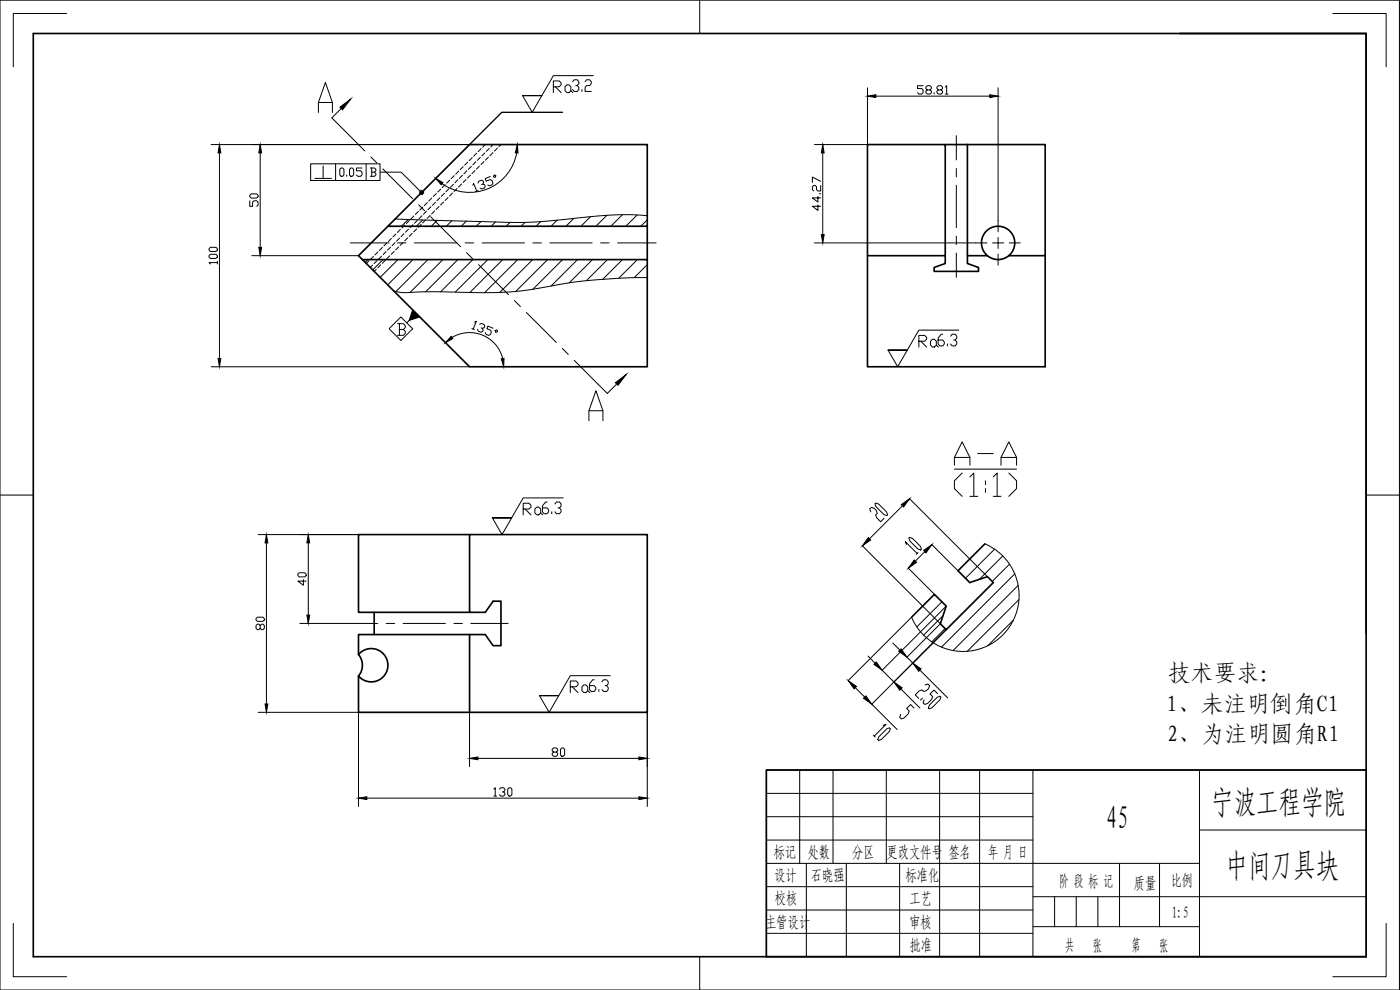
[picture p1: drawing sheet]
<svg xmlns="http://www.w3.org/2000/svg" width="420mm" height="297mm" viewBox="0 0 420 297" stroke-linecap="round" stroke-linejoin="round" font-family="sans-serif">
<g fill="none" stroke="#000" stroke-width=".5">
<path d="M10 10.1h400v276.9h-400zM354 10.1h56v180M260.3 43.4h23.4v33.3h-23.4zM283.7 43.4h6.6M290.3 43.4h23.4v33.3h-10.9M290.3 43.4v33.3h6M108.8 77.9h85.5v32.1h-53.4zM116.4 67.9l-8.8 8.8 1.2 1.2M118.6 65.7l22.3-22.3h53.4v24.5h-77.9zM194.3 67.9v10M260.3 76.7v33.3h53.4v-33.3M283.7 76.7v2.4l-3.4 1.1v1.2h13.4v-1.2l-3.4-1.1v-2.4"/>
<path d="M296.3 76.7a5 5 0 0 1-.4-7.3 5 5 0 0 1 7.3 0 5 5 0 0 1-.4 7.3M296.3 76.7a5 5 0 0 0 6.5 0M140.9 160.4h-33.3v23.3h33.3M295.6 163.2l-8.1 8.1 3.5 3.5 5.3-1.8 1.8 1.8-14.1 14.1-1.8-1.7 1.8-5.3-3.6-3.6-6.8 6.9M107.6 196.4a5 5 0 0 1 0 6.4M107.6 196.4a5 5 0 0 1 7.3-.4 5 5 0 0 1 0 7.2 5 5 0 0 1-7.3-.4M112.3 183.7v6.7M140.9 190.4h4.7l2.4 3.3h2.3v-13.3h-2.3l-2.4 3.3h-4.7v-23.3h53.4v53.3h-53.4M140.9 190.4h-33.3v6M140.9 190.4v23.3M107.6 202.8v10.9h33.3M410 231h-180v56"/>
</g>
<!-- layer: 0 -->
<path d="M114.1 51.7h6.3l5.8 5.8M194.3 64.7l-5.1-.3-5.1 .1-15 1.4a196 196 0 0 1-30.7 .4l-19.8-.6M194.3 83.3a170.6 170.6 0 0 0-36 3.7l-3.7 .5a265.6 265.6 0 0 1-25.9 0l-7.6 .3-2.9-.5" fill="none" stroke="#000" stroke-width=".3"/>
<g fill="none" stroke="#000" stroke-width=".3">
<path d="M129.6 59.4l-.9 .9M130.9 58.1l-.9 .9M132 59.3l-.9 .9M132.3 56.7l-.9 .9M133.4 58l-.9 .9M133.6 55.4l-.9 .9M134.5 59.3l-.9 .9M134.7 56.6l-.9 .9M135 54l-.9 .9M135.8 57.9l-.9 .9M136.1 55.3l-.9 .9M136.3 52.7l-.9 .9"/>
<path d="M137.2 56.6l-.9 .9M137.4 54l-.9 .8M137.7 51.3l-.9 .9M138.5 55.2l-.9 .9M138.8 52.6l-.9 .9M139 50l-.9 .9M139.9 53.9l-.9 .9M140.1 51.3l-.9 .9M140.4 48.6l-.9 .9M141.2 52.5l-.9 .9M141.5 49.9l-.9 .9M141.7 47.3l-.9 .9"/>
<path d="M142.5 51.2l-.9 .9M142.8 48.6l-.9 .9M143.1 46l-.9 .9M143.9 49.8l-.9 .9M144.1 47.2l-.9 .9M144.4 44.6l-.9 .9M145.2 48.5l-.9 .9M145.5 45.9l-.9 .9M145.6 43.4l-.7 .8M146.6 47.1l-.9 .9M146.8 44.5l-.9 .9M147.9 45.8l-.9 .9"/>
<path d="M148 43.4l-.7 .7M149.3 44.4l-.9 .9M150.3 43.4l-.6 .6M110.7 78.3l-.8 .8M111.8 79.6l-.7 .6M112.1 76.9l-.9 .9M113.2 78.2l-.9 .9M113.4 75.6l-.9 .9M114.3 79.5l-.9 .9M114.5 76.9l-.9 .9M114.8 74.2l-.9 .9M115.6 78.1l-.9 .9"/>
<path d="M115.9 75.5l-.9 .9M116.1 72.9l-.9 .9M117 76.8l-.9 .9M117.2 74.2l-.9 .9M117.5 71.6l-.9 .8M118.3 75.4l-.9 .9M118.6 72.8l-.9 .9M118.8 70.2l-.9 .9M119.6 74.1l-.8 .9M119.9 71.5l-.9 .9M120.2 68.9l-.9 .9M121 72.7l-.9 .9"/>
<path d="M121.3 70.1l-.9 .9M121.5 67.5l-.9 .9M122.3 71.4l-.9 .9M122.6 68.8l-.9 .9M122.9 66.2l-.9 .9M123.7 70l-.9 .9M123.9 67.4l-.9 .9M124.2 64.8l-.9 .9M125 68.7l-.9 .9M125.3 66.1l-.9 .9M125.5 63.5l-.9 .9M126.4 67.3l-.9 .9"/>
<path d="M126.6 64.7l-.9 .9M126.9 62.1l-.9 .9M127.7 66l-.9 .9M128 63.4l-.9 .9M128.2 60.8l-.9 .9M129.1 64.7l-.9 .8M129.3 62l-.9 .9M130.4 63.3l-.9 .9M130.7 60.7l-.9 .9M131.8 62l-.9 .9M133.1 60.6l-.9 .9M112.9 80.8l-.6 .6"/>
</g>
<g fill="none" stroke="#000" stroke-width=".3">
<path d="M102.4 38.2l7.1 7.1M111.3 47.1l1.8 1.8M114.9 50.7l9 8.9M287 40.7v7.3M287 50.5v2.6M287 55.6v12.7M105.2 72.9h11.6M119.3 72.9h2.5M124.4 72.9h12.7M125.7 61.4l1.7 1.8M129.2 65l9 9M139.6 72.9h2.6"/>
<path d="M140 75.8l1.8 1.8M143.6 79.4l9 9M144.7 72.9h12.7M159.9 72.9h2.6M165 72.9h12.7M180.3 72.9h2.5M185.3 72.9h11.6M287 70.9v2.5M287 75.9v7.3M292.9 72.9h3.3M299.5 71.2v1.7h-1.6M299.5 66.2v3.4"/>
<path d="M299.5 76.2v3.4M301.2 72.9h-1.7v1.7M302.9 72.9h3.3M154.4 90.2l1.8 1.8M158 93.8l9 9M168.8 104.5l1.8 1.8M172.3 108.1l7.1 7.1M102.2 187.1h11.2M115.9 187.1h2.5M121 187.1h12.7M136.2 187.1h2.6M141.3 187.1h11.2"/>
</g>
<g fill="none" stroke="#000" stroke-width=".3">
<path d="M0 .1h420v296.9h-420zM20 4h-16v16.1M210 .1v10M400 4h16v16.1M168.8 33.7h-18.2l-9.7 9.7M0 148.5h10M410 148.5h10M230 238h80M240 231v28M250 231v28M266 231v28M282 231v56"/>
<path d="M294 231v56M310 231v56M360 231v56M230 245h80M230 252h80M230 259h130M242 259v28M254 259v28M270 259v28M336 259v19M348 259v19M360 249h50"/>
<path d="M4 277v16h16M230 266h80M230 273h80M310 278h50M310 269h100M316.5 269v9M323 269v9M329.5 269v9M416 277v16h-16M210 287v10M230 287v-56h180v56M230 280h80"/>
</g>
<g fill="none" stroke="#000" stroke-width=".3">
<path d="M95.6 33.7v-2.9l2.1-6 2.1 6v2.9M95.6 30.8h4.2M105.2 29.7l-5.6 5.7 2.8 2.8M110.5 77.9l-.9 .8M115 77.9l-3.1 3.1M119.4 77.9l-5.3 5.3M122.5 65.9l-2 2M123.9 77.9l-7.5 7.6M126.8 66l-1.8 1.9M128.4 77.9l-9.6 9.6M131.2 66.1l-1.8 1.8M132.9 77.9l-9.8 9.9"/>
<path d="M135.6 66.2l-1.7 1.7M137.4 77.9l-9.7 9.7M140 66.4l-1.6 1.5M141.9 77.9l-9.7 9.7M144.3 66.5l-1.4 1.4M146.4 77.9l-9.8 9.7M148.7 66.6l-1.3 1.3M150.9 77.9l-9.9 9.9M153.1 66.7l-1.2 1.2M155.4 77.9l-10 9.9M157.5 66.7l-1.1 1.2M159.9 77.9l-9.9 9.8"/>
<path d="M162.3 66.5l-1.4 1.4M164.3 77.9l-9.5 9.6M167.2 66.1l-1.8 1.8M168.8 77.9l-8.9 8.9M172.2 65.5l-2.3 2.4M173.3 77.9l-7.9 7.9M177.2 65l-2.9 2.9M177.8 77.9l-7 7M182.1 64.6l-3.3 3.3M182.3 77.9l-6.3 6.3M186.8 64.4l-3.5 3.5M186.8 77.9l-5.9 5.9"/>
<path d="M191.2 64.5l-3.4 3.4M191.3 77.9l-5.6 5.6M194.3 65.9l-2 2M194.3 79.4l-3.9 3.9M187.9 112.4l-5.6 5.6-2.9-2.8M176.7 126.2v-3l2.1-6 2.1 6v3M176.7 123.2h4.2M298.5 164.8l-8.7 8.7M300.9 166.8l-7 7M303 169.3l-5.2 5.2M304.5 172.2l-21.9 22M305.6 175.6l-19.6 19.6"/>
<path d="M305.8 179.9l-15.5 15.5M282.7 180.6l-7.6 7.5M283 184.7l-5.8 5.9M283.6 188.6l-4 4M304.1 186.1l-7.7 7.6"/>
</g>
<!-- layer: 0 -->
<g fill="#000" stroke="#000" stroke-width=".3">
<path d="M126.1 57.7l.4 .1zM126.1 57.8h.4zM126.2 58l.3-.2z"/>
<path d="M126.2 58.1l.3-.3zM126.5 57.8l-.2 .3zM126.5 57.8v.4z"/>
<path d="M126.2 57.5l.3 .3zM126.2 57.5l.3 .3zM126.2 57.6l.3 .2z"/>
<path d="M126.5 57.8l.2 .3zM126.5 57.8l.3 .3z"/>
<path d="M126.6 57.4l-.1 .4zM126.5 57.4v.4zM126.3 57.4l.2 .4z"/>
<path d="M126.5 57.8l.3 .3zM126.5 57.8l.4 .2zM126.5 57.8h.4z"/>
<path d="M126.5 57.8l.4-.2zM126.8 57.5l-.3 .3zM126.7 57.4l-.2 .4z"/>
</g>
<path d="M102 32.2l3.2-2.5-2.4 3.2zM184.7 114.8l3.2-2.4-2.4 3.2z" fill="#000" stroke="#000" stroke-width=".3"/>
<!-- layer: QhF -->
<path d="M295.6 163.2a16.8 16.8 0 0 1 5.3 27.3 16.8 16.8 0 0 1-27.3-5.3" fill="none" stroke="#000" stroke-width=".3"/>
<g fill="none" stroke="#000" stroke-width=".3">
<path d="M168.8 33.7h-18.2l-9.7 9.7h-77.5M260.3 26.3v17.1h-15.9M262.8 28.8h34.2M277 25.7h-1.6v.9h1.2l.4 .4v.8l-.4 .4h-.8l-.4-.4M278.3 27l-.4-.4v-.5l.4-.4h.8l.4 .4v.5l-.4 .4h-.8l-.4 .4v.4l.4 .4h.8l.4-.4v-.4l-.4-.4M280.4 27.8v.4M281.6 27l-.4-.4v-.5l.4-.4h.8l.5 .4v.5l-.5 .4h-.8l-.4 .4v.4l.4 .4h.8l.5-.4v-.4l-.5-.4M283.7 26.1l.4-.4v2.5M283.7 28.2h.8M299.5 26.3v39.9M65.9 45.9v61.6M75 58.6l.4-.4h1.6l.5 .4v.4l-.5 .4h-1.6l-.4-.4z"/>
<path d="M78.1 45.9v28.3M93.2 49.2h20.9v5h-20.9zM94.5 53.5h5M97 49.8v3.7M100.7 49.2v5M102 50.8l.4-.4h.4l.4 .4v1.7l-.4 .4h-.4l-.4-.4zM104.1 52.5v.4M104.9 50.8l.4-.4h.4l.4 .4v1.7l-.4 .4h-.4l-.4-.4zM108.6 50.4h-1.6v.8h1.2l.4 .5v.8l-.4 .4h-.8l-.4-.4M109.9 49.2v5M111.1 50.4h1.3l.4 .4v.4l-.4 .5M111.6 51.7h.8l.4 .4v.4l-.4 .4h-1.3"/>
<path d="M111.6 50.4v2.5M141.9 55.6l.2-.6 1 2.3M143.4 54.9l.3-.5 .7-.3 .6 .2 .2 .4-.3 .5-.4 .2M143.5 57.2l-.8 .3M144.9 55.2l.6 .3 .1 .3-.2 .6-.8 .3-.5-.2M147.1 53l-1.5 .6 .3 .8 1.2-.5 .5 .2 .3 .8-.2 .5-.8 .3-.5-.2M148.3 52.5l.5 .2-.2 .5-.5-.2zM155.1 45.9a14.4 14.4 0 0 1-22.4 9.2M245.5 59v1.6l-1.7-1.2h2.5M245.9 58.1h.4M246.3 55.6v1.7h-.8l-.5-.4v-.9l-.4-.4h-.4l-.4 .4v.9l.4 .4M246.3 54.4l-2.5-1.3v1.7"/>
<path d="M246.9 45.9v24.5M62.7 76.7l.5-.4h1.6l.4 .4v.4l-.4 .4h-1.6l-.5-.4zM62.7 74.6l.5-.4h1.6l.4 .4v.4l-.4 .5h-1.6l-.5-.5zM65.2 78.8h-2.5l.5 .4M65.2 78.4v.8M75 60.2v1.7h.8v-1.2l.4-.5h.8l.5 .5v.8l-.5 .4M75.6 76.7h32M244.4 72.9h48.5M245.5 61.5v1.6l-1.7-1.2h2.5M119.3 97.1h1.8l.5 .6v.6l-.5 .6M119.9 98.9h1.2l.5 .5v.6l-.5 .6h-1.8M119.9 97.1v3.5"/>
<path d="M120.3 95.1l3.5 3.5-3.5 3.6-3.5-3.6zM124.9 94l-2.8 2.9M141.6 98.6l.8 .3M142.4 96.6l.6-.2-1 2.3M144 97.3l.5-.2 .8 .3 .2 .5-.2 .4-.5 .2-.4-.1M144.8 98.5l.2 .6-.1 .4-.6 .2-.8-.3-.2-.6M148 98.5l-1.6-.7-.3 .8 1.2 .5 .2 .5-.3 .8-.6 .2-.8-.3-.2-.5M148.6 99.2l.5-.2 .2 .5-.5 .2zM63.4 110h77.5M135.6 101.2a10.2 10.2 0 0 1 15.3 6.4M286.4 139.6v-2.3l2.4-4.7 2.3 4.7v2.3M286.4 137.3h4.7"/>
<path d="M293.4 136.1h4.7M300.4 139.6v-2.3l2.4-4.7 2.3 4.7v2.3M300.4 137.3h4.7M261.3 153.6l-.3-.9 .5-.5 .9 .3 .6 .6 .3 .9-.5 .5 .3 .9 1.2 1.1 1-1M262.6 151.2l.2-.3 .9 .3 2.4 2.4 .3 .8-.3 .3-.8-.3-2.4-2.4zM270.8 151.8l-9.9 9.9M273 149.6l23.3 23.4M286.4 140.8h18.7M288.8 141.9l-2.4 2.4v2.3l2.4 2.3M291.1 143.1l1.2-1.2v7M291.1 148.9h2.3M295.8 144.3v1.1"/>
<path d="M295.8 146.6v1.2M298.1 143.1l1.2-1.2v7M298.1 148.9h2.3M302.8 141.9l2.3 2.4v2.3l-2.3 2.3M77.5 160.4h30.1M80 162.9v48.3M89.4 172.3l.4-.5h1.7l.4 .5v.4l-.4 .4h-1.7l-.4-.4zM91.1 173.9v1.7l-1.7-1.2h2.5M92.5 162.9v21.7M258.8 163.8l23.4 23.3M272 163.4l-.3-.9 3.5 3.6M272.6 170.5l7.8 7.8"/>
<path d="M272.8 161.5l.2-.3 .9 .4 2.3 2.3 .3 .9-.2 .2-.9-.3-2.3-2.4zM275.5 165.8l-.5 .5M277.5 165.5l-2.8 2.9M279.7 163.4l7.8 7.8M77.2 185.2h1.7l.4 .4v.4l-.4 .4h-1.7l-.4-.4v-.4zM78.1 187.7l.4-.4h.4l.4 .4v.8l-.4 .4h-.4l-.4-.4v-.8l-.4-.4h-.5l-.4 .4v.8l.4 .4h.5l.4-.4M90 187.1h12.2M260.5 196.8l2.1 2.2M267.9 192.9l2.2 2.2M273.5 185.2l-18.9 19M282.2 187.2l-10 10 1.8 1.7M283.9 189l-22.3 22.3 7.7 7.6"/>
<path d="M283.9 181.9l-19.2 19.2 3.6 3.5M77.5 213.7h30.1v28.3M140.9 213.7v16.3M194.3 213.7v28.3M256.7 206.3l2.8 2.9M265.1 217.7l.8-.4-3.5 3.6M266.1 218.7l.9-.3 .2 .2-.3 .9-2.4 2.3-.8 .4-.3-.3 .4-.8zM270.4 206.8l5.7 5.6M274.3 212.4l-1-1-1.2 1.2 .8 .8-.3 .8-1.2 1.2-.9 .3-.5-.5 .3-.9M276.1 201.1l8.3 8.3M276.8 209.5l-.6 .6M277.6 205.5l.9-.3 .5 .5-.3 .9-.6 .6-.9 .3-.5-.5-.9 .3-1.1 1.2 1 1"/>
<path d="M281.3 209.2l.8-.3 .3 .2-.3 .9-2.4 2.4-.8 .3-.3-.3 .3-.8zM281.3 208.1l-1-1.1-1.2 1.2 .8 .8-.3 .9-1.2 1.1-.9 .4-.5-.6 .3-.8M110.1 239.5h81.6M143.4 227.5h48.3M148.2 236.8l.4-.4v2.5M148.2 238.9h.8M149.9 236.8l.4-.4h.8l.4 .4v.4l-.4 .4h-.4M151.1 237.6l.4 .4v.4l-.4 .5h-.8l-.4-.5M152.8 236.4h.4l.4 .4v1.6l-.4 .5h-.4l-.4-.5v-1.6zM166.1 225.7l-.4-.5v-.4l.4-.4h.9l.4 .4v.4l-.4 .5h-.9l-.4 .4v.4l.4 .4h.9l.4-.4v-.4l-.4-.4M168.2 224.8l.4-.4h.4l.5 .4v1.7l-.5 .4h-.4l-.4-.4zM262.1 220.6l.5 .5"/>
</g>
<g fill="#000" stroke="#000" stroke-width=".3">
<path d="M260.3 28.8l2.5-.4v.9zM297 28.4l2.5 .4-2.5 .5zM65.9 43.4l.4 2.5h-.9zM78.1 43.4l.4 2.5h-.8zM130.8 53.5l2.1 1.3-.5 .7zM155.3 43.4l.2 2.5-.9-.1zM246.9 43.4l.4 2.5h-.8zM77.7 74.2h.8l-.4 2.5zM246.5 70.4h.8l-.4 2.5zM123.8 93l2.2 2.1-3.2 1.1zM65.4 107.5h.9l-.4 2.5zM135.4 100.9l.5 .7-2.2 1.2z"/>
<path d="M150.4 107.6l.9-.1-.1 2.5zM270.5 151.4l2.5-1.8-1.8 2.5zM80 160.4l.4 2.5h-.9zM92.5 160.4l.4 2.5h-.8zM260.6 161.3l.7 .7-2.5 1.8zM274.4 168l.7 .7-2.5 1.8zM277.2 165.2l2.5-1.8-1.8 2.5zM92.1 184.6h.8l-.4 2.5zM262.3 199.3l.7-.7 1.7 2.5zM269.7 195.4l.7-.7 1.8 2.5zM79.5 211.2h.9l-.4 2.5zM254.6 204.2l2.4 1.8-.7 .7z"/>
<path d="M259.9 208.8l1.7 2.5-2.4-1.8zM268.3 204.6l2.5 1.8-.8 .7zM274 198.9l2.4 1.8-.7 .7zM107.6 239.5l2.5-.4v.8zM140.9 227.5l2.5-.4v.9zM191.7 227.1l2.6 .4-2.6 .5zM191.7 239.1l2.6 .4-2.6 .4z"/>
</g>
<path d="M162.6 28.7h-5.8h5.8M178.1 22.7h-12l-6.4 11-2.9-5M287.8 99h-12l-6.4 11-2.9-5M272.3 105h-5.8h5.8M285.3 100.9l.4-.6h1l.4 .6v.5l-.4 .6h-.5M286.7 102l.4 .6v.6l-.4 .6h-1l-.4-.6M153.6 155.4h-5.8h5.8M169 149.4h-12l-6.3 11-2.9-5M167.7 208.7h-5.8h5.8M183.2 202.7h-12l-6.4 11-2.9-5" fill="none" stroke="#000" stroke-width=".3"/>
<g font-size="9.7">
<text x="363.5" y="244.3">宁波工程学院</text>
<text x="332" y="248.8">45</text>
<text x="367.9" y="263.3">中间刀具块</text>
</g>
<g font-size="7.1">
<text x="164.7" y="28.9">Ra</text>
<text x="170.7" y="28.6">3.2</text>
<text x="274.5" y="105.5">Ra</text>
<text x="155.9" y="155.6">Ra</text>
<text x="161.6" y="155.2">6.3</text>
<text x="170" y="209.2">Ra</text>
<text x="175.7" y="208.8">6.3</text>
</g>
<g font-size="6.9">
<text x="350.5" y="204.3">技术要求：</text>
<text x="350.1" y="213.5">1、未注明倒角C1</text>
<text x="350.3" y="222.7">2、为注明圆角R1</text>
</g>
<g font-size="4.8">
<text x="232.3" y="257.5">标记</text>
<text x="242.3" y="257.5">处数</text>
<text x="255.7" y="257.3">分区</text>
<text x="266.1" y="257.5">更改文件号</text>
<text x="284.7" y="257.5">签名</text>
<text x="296.6" y="257.5">年 月 日</text>
<text x="232.4" y="264.3">设计</text>
<text x="243.4" y="264.3">石晓强</text>
<text x="271.7" y="264.5">标准化</text>
<text x="317.8" y="266.1">阶 段 标 记</text>
<text x="340.3" y="266.6">质量</text>
<text x="351.4" y="265.9">比例</text>
<text x="232.5" y="271.2">校核</text>
<text x="272.9" y="271.1">工艺</text>
<text x="351.7" y="275.5">1:5</text>
<text x="229.7" y="278.5">主管设计</text>
<text x="272.9" y="278.5">审核</text>
<text x="272.9" y="285.4">批准</text>
<text x="319.7" y="285.4">共</text>
<text x="327.9" y="285.4">张</text>
<text x="339.6" y="285.4">第</text>
<text x="347.8" y="285.4">张</text>
</g>
</svg>
